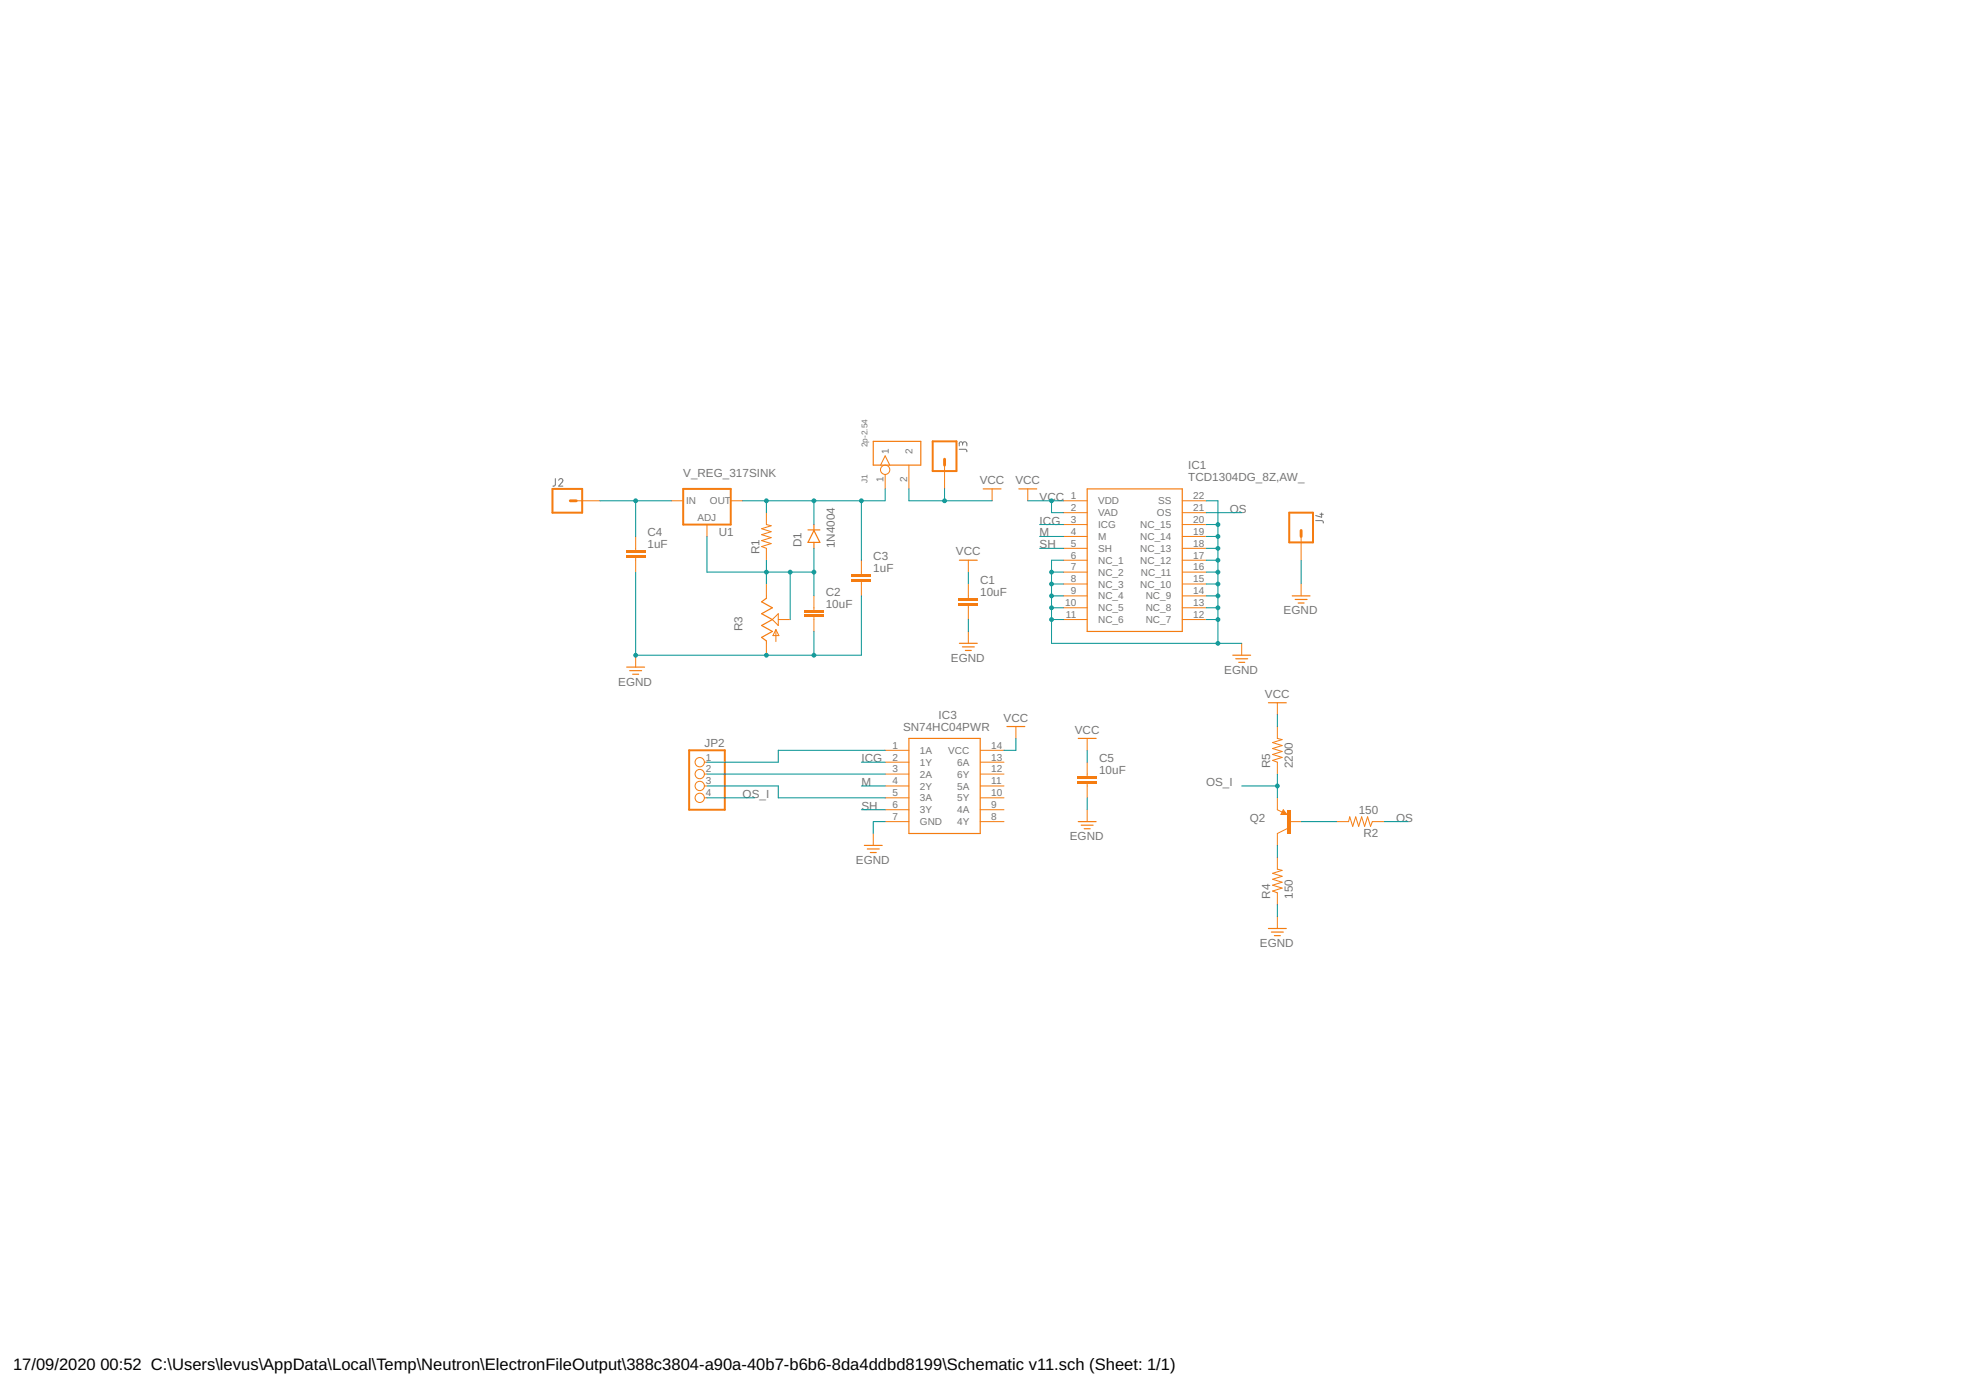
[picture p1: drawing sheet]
<svg xmlns="http://www.w3.org/2000/svg" width="420mm" height="297mm" viewBox="0 0 420 297" stroke-linecap="round" stroke-linejoin="round" font-family="sans-serif">
<path d="M205 96h1.4l.2 .5M205.7 94.8a.46 .46 0 0 1 .5-.4 .46 .46 0 0 1 .4 .4v.5M205.7 95.1v-.3a.36 .36 0 0 0-.3-.4 .36 .36 0 0 0-.4 .4v.5M118.7 102.3v1.4l-.5 .2M119.4 102.6a.44 .44 0 0 1 .6-.3 .44 .44 0 0 1 .2 .7l-.8 .9h.9M281.2 111.3h1.4l.2 .2v.3M282.1 109.9h.7M282.4 109.6v.9l-1.2-.3" fill="none" stroke="#757575" stroke-width=".21"/>
<path d="M217.7 104.5h3.9M232.3 104.5h20.4v30.4h-20.4zM263.5 140h3.8M264.1 140.8h2.5M264.7 141.5h1.3" fill="none" stroke="#f57c10" stroke-width=".25"/>
<g fill="none" stroke="#f57c10" stroke-width=".21">
<path d="M219.6 104.5v2.5M227.3 107h5M227.3 109.6h5M227.3 112.1h5M227.3 114.6h5M227.3 117.2h5M227.3 119.7h5M252.7 107h5M252.7 109.6h5M252.7 112.1h5M252.7 114.6h5M252.7 117.2h5"/>
<path d="M252.7 119.7h5M227.3 122.3h5M227.3 124.8h5M227.3 127.3h5M227.3 129.9h5M227.3 132.4h5M252.7 122.3h5M252.7 124.8h5M252.7 127.3h5M252.7 129.9h5M252.7 132.4h5M265.4 137.5v2.5"/>
</g>
<g fill="#f57c10">
<path d="M204.9 128.9h4.1v.5h-4.1z" fill-rule="evenodd"/>
<path d="M204.9 127.8h4.1v.6h-4.1z" fill-rule="evenodd"/>
</g>
<g fill="#f57c10">
<path d="M204.9 128.9h4.1v.5h-4.1zM204.9 128.9v.5h4.1v-.5z"/>
<path d="M204.9 127.8h4.1v.6h-4.1zM204.9 127.8v.6h4.1v-.6z"/>
</g>
<path d="M163.8 109.6v2.5l1 .3-2 .6 2 .6-2 .7 2 .6-2 .6 2 .7-2 .6 1 .4v2.5M206.9 119.7v2.6M163.8 124.8v3M163.8 137v3M165.1 132.4l1.2-1.3v2.6zM165.8 134.6v2.5M165.8 134.6l.7 1.2h-1.3zM166.3 132.4h2.6M206.9 124.8v3M206.9 129.4v3M206.9 134.9v2.6" fill="none" stroke="#f57c10" stroke-width=".21"/>
<path d="M205 119.7h3.9M163.8 127.8l-1 .8 2.3 1.3-2.3 1.2 2.3 1.3-2.3 1.3 2.3 1.2-2.3 1.3 1 .8M205 137.5h3.9M205.7 138.2h2.5M206.3 139h1.3" fill="none" stroke="#f57c10" stroke-width=".25"/>
<g fill="#f57c10">
<path d="M171.9 131.4h4.1v.5h-4.1z" fill-rule="evenodd"/>
<path d="M171.9 130.4h4.1v.5h-4.1z" fill-rule="evenodd"/>
</g>
<g fill="#f57c10">
<path d="M171.9 131.4h4.1v.5h-4.1zM171.9 131.4v.5h4.1v-.5z"/>
<path d="M171.9 130.4h4.1v.5h-4.1zM171.9 130.4v.5h4.1v-.5z"/>
</g>
<path d="M173.9 127.3v3.1M173.9 131.9v3" fill="none" stroke="#f57c10" stroke-width=".21"/>
<path d="M172.7 113.2h2.5M173.9 113.4l1.3 2.5h-2.5zM173.9 112.1v1.3M173.9 115.9v1.3" fill="none" stroke="#f57c10" stroke-width=".25"/>
<g fill="#f57c10">
<path d="M182.1 123.8h4v.5h-4z" fill-rule="evenodd"/>
<path d="M182.1 122.8h4v.5h-4z" fill-rule="evenodd"/>
</g>
<g fill="#f57c10">
<path d="M182.1 123.8h4v.5h-4zM182.1 123.8v.5h4v-.5z"/>
<path d="M182.1 122.8h4v.5h-4zM182.1 122.8v.5h4v-.5z"/>
</g>
<path d="M184.1 119.7v3.1M184.1 124.3v3" fill="none" stroke="#f57c10" stroke-width=".21"/>
<g fill="#f57c10">
<path d="M133.8 118.7h4.1v.5h-4.1z" fill-rule="evenodd"/>
<path d="M133.8 117.7h4.1v.5h-4.1z" fill-rule="evenodd"/>
</g>
<g fill="#f57c10">
<path d="M133.8 118.7h4.1v.5h-4.1zM133.8 118.7v.5h4.1v-.5z"/>
<path d="M133.8 117.7h4.1v.5h-4.1zM133.8 117.7v.5h4.1v-.5z"/>
</g>
<g fill="none" stroke="#f57c10" stroke-width=".21">
<path d="M188.2 99.4l1-2 1 2M194.2 99.4v5.1M123.1 107h5.1M135.8 114.6v3.1M135.8 119.2v3.1M189.2 101.4v3.1M212 104.5v2.5M217.1 155.3v2.5M186.6 178.1v2.6M189.2 160.3h5M189.2 162.9h5M189.2 165.4h5"/>
<path d="M189.2 168h5M189.2 170.5h5M189.2 173h5M189.2 175.6h5M209.5 160.3h5.1M209.5 162.9h5.1M209.5 165.4h5.1M209.5 168h5.1M209.5 170.5h5.1M209.5 173h5.1M209.5 175.6h5.1"/>
<circle cx="189.2" cy="100.4" r=".99"/>
</g>
<path d="M186.6 94.3h10.2v5.1h-10.2zM210.1 104.5h3.8M194.2 157.8h15.3v20.3h-15.3zM215.2 155.3h3.8M184.7 180.7h3.8M185.4 181.4h2.5M186 182.2h1.3" fill="none" stroke="#f57c10" stroke-width=".25"/>
<path d="M118.1 104.5h6.3v5.1h-6.3z" fill="none" stroke="#f57c10" stroke-width=".42"/>
<path d="M121.9 107h1.2" fill="none" stroke="#f57c10" stroke-width=".61"/>
<g fill="#f57c10">
<path d="M230.3 166.9h4.1v.5h-4.1z" fill-rule="evenodd"/>
<path d="M230.3 165.9h4.1v.5h-4.1z" fill-rule="evenodd"/>
</g>
<g fill="#f57c10">
<path d="M230.3 166.9h4.1v.5l-4.1 .1zM230.3 166.9v.5h4.1v-.5z"/>
<path d="M230.3 165.9h4.1v.5h-4.1zM230.3 165.9v.5h4.1v-.5z"/>
</g>
<g fill="none" stroke="#f57c10" stroke-width=".21">
<path d="M135.8 140v2.6M232.3 157.8v2.5M273 150.2v2.5M273 155.3v2.5l1 .3-2 .6 2 .6-2 .7 2 .6-2 .6 2 .7-2 .6 1 .4v2.5M150.5 162.9h.6M150.5 165.4h.6M150.5 168h.6M150.5 170.5h.6M232.3 162.9v3M232.3 167.4v3.1M232.3 173v2.6M273 173l2 1.1"/>
<path d="M274.3 173l.7 1.1h-1.3zM274.3 173.3l-.4 .6M274.4 173.4l-.3 .5M274.5 173.5l-.2 .4M274.6 173.7l-.1 .2M274.7 173.8l-.1 .1M275 177.1l-2 1M285.7 175.6h2.5l.3-1 .6 2 .6-2 .7 2 .6-2 .6 2 .7-2 .6 2 .4-1h2.5M273 183.2v2.5l1 .3-2 .6 2 .7-2 .6 2 .6-2 .7 2 .6-2 .6 1 .4v2.5M273 195.9v2.5"/>
<circle cx="149.5" cy="162.9" r=".99"/>
<circle cx="149.5" cy="165.4" r=".99"/>
<circle cx="149.5" cy="168" r=".99"/>
<circle cx="149.5" cy="170.5" r=".99"/>
</g>
<path d="M133.9 142.6h3.9M134.6 143.3h2.5M135.2 144.1h1.3M230.4 157.8h3.9M271.1 150.2h3.8M230.4 175.6h3.9M231.1 176.3h2.5M231.7 177.1h1.3M271.1 198.4h3.8M271.7 199.2h2.6M272.4 199.9h1.2" fill="none" stroke="#f57c10" stroke-width=".25"/>
<path d="M147.3 160.3h7.6v12.7h-7.6z" fill="none" stroke="#f57c10" stroke-width=".42"/>
<path d="M275 173h.8v5.1h-.8z" fill-rule="evenodd" fill="#f57c10"/>
<path d="M275 173h.8v5.1h-.8zM275 173v5.1h.8v-5.1z" fill="#f57c10"/>
<path d="M201.9 99.4v5.1M143.5 107h2.5M151.1 112.1v2.5M156.2 107h2.5M278.1 114.6v5.1M278.1 124.8v2.5M273 170.5v2.5M273 178.1v2.6M275.5 175.6h2.6" fill="none" stroke="#f57c10" stroke-width=".21"/>
<path d="M199.3 94.3h5.1v6.4h-5.1zM146 104.5h10.2v7.6h-10.2zM275.5 109.6h5.1v6.3h-5.1z" fill="none" stroke="#f57c10" stroke-width=".42"/>
<path d="M201.9 98.1v1.3M278.1 113.4v1.2" fill="none" stroke="#f57c10" stroke-width=".61"/>
<path d="M276.2 127.3h3.8M276.8 128.1h2.5M277.4 128.9h1.3" fill="none" stroke="#f57c10" stroke-width=".25"/>
<path d="M257.7 107h2.6v7.6h-2.6M257.7 112.1h2.6" fill="none" stroke="#009292" stroke-width=".21"/>
<circle cx="260.3" cy="112.1" r=".51" fill="#009292"/>
<path d="M259.8 112.1a.51 .51 0 0 1 1 0 .51 .51 0 0 1-1 0zM259.8 112.1a.51 .51 0 0 0 1 0 .51 .51 0 0 0-1 0z" fill="#009292"/>
<path d="M260.3 114.6v2.6h-2.6" fill="none" stroke="#009292" stroke-width=".21"/>
<circle cx="260.3" cy="114.6" r=".51" fill="#009292"/>
<path d="M259.8 114.6a.51 .51 0 0 1 1 0 .51 .51 0 0 1-1 0zM259.8 114.6a.51 .51 0 0 0 1 0 .51 .51 0 0 0-1 0z" fill="#009292"/>
<path d="M260.3 117.2v2.5h-2.6" fill="none" stroke="#009292" stroke-width=".21"/>
<circle cx="260.3" cy="117.2" r=".51" fill="#009292"/>
<path d="M259.8 117.2a.51 .51 0 0 1 1 0 .51 .51 0 0 1-1 0zM259.8 117.2a.51 .51 0 0 0 1 0 .51 .51 0 0 0-1 0z" fill="#009292"/>
<path d="M260.3 119.7v2.6" fill="none" stroke="#009292" stroke-width=".21"/>
<circle cx="260.3" cy="119.7" r=".51" fill="#009292"/>
<path d="M259.8 119.7a.51 .51 0 0 1 1 0 .51 .51 0 0 1-1 0zM259.8 119.7a.51 .51 0 0 0 1 0 .51 .51 0 0 0-1 0z" fill="#009292"/>
<path d="M257.7 122.3h2.6v2.5" fill="none" stroke="#009292" stroke-width=".21"/>
<circle cx="260.3" cy="122.3" r=".51" fill="#009292"/>
<path d="M259.8 122.3a.51 .51 0 0 1 1 0 .51 .51 0 0 1-1 0zM259.8 122.3a.51 .51 0 0 0 1 0 .51 .51 0 0 0-1 0z" fill="#009292"/>
<path d="M257.7 124.8h2.6v2.5" fill="none" stroke="#009292" stroke-width=".21"/>
<circle cx="260.3" cy="124.8" r=".51" fill="#009292"/>
<path d="M259.8 124.8a.51 .51 0 0 1 1 0 .51 .51 0 0 1-1 0zM259.8 124.8a.51 .51 0 0 0 1 0 .51 .51 0 0 0-1 0z" fill="#009292"/>
<path d="M257.7 127.3h2.6v2.6" fill="none" stroke="#009292" stroke-width=".21"/>
<circle cx="260.3" cy="127.3" r=".51" fill="#009292"/>
<path d="M259.8 127.3a.51 .51 0 0 1 1 0 .51 .51 0 0 1-1 0zM259.8 127.3a.51 .51 0 0 0 1 0 .51 .51 0 0 0-1 0z" fill="#009292"/>
<path d="M257.7 129.9h2.6v2.5" fill="none" stroke="#009292" stroke-width=".21"/>
<circle cx="260.3" cy="129.9" r=".51" fill="#009292"/>
<path d="M259.8 129.9a.51 .51 0 0 1 1 0 .51 .51 0 0 1-1 0zM259.8 129.9a.51 .51 0 0 0 1 0 .51 .51 0 0 0-1 0z" fill="#009292"/>
<path d="M257.7 132.4h2.6v5.1" fill="none" stroke="#009292" stroke-width=".21"/>
<circle cx="260.3" cy="132.4" r=".51" fill="#009292"/>
<path d="M259.8 132.4a.51 .51 0 0 1 1 0 .51 .51 0 0 1-1 0zM259.8 132.4a.51 .51 0 0 0 1 0 .51 .51 0 0 0-1 0z" fill="#009292"/>
<path d="M224.7 132.4h2.6M227.3 129.9h-2.6v7.6h35.6" fill="none" stroke="#009292" stroke-width=".21"/>
<circle cx="224.7" cy="132.4" r=".51" fill="#009292"/>
<path d="M224.2 132.4a.51 .51 0 0 1 1 0 .51 .51 0 0 1-1 0zM224.2 132.4a.51 .51 0 0 0 1 0 .51 .51 0 0 0-1 0z" fill="#009292"/>
<path d="M227.3 127.3h-2.6v2.6" fill="none" stroke="#009292" stroke-width=".21"/>
<circle cx="224.7" cy="129.9" r=".51" fill="#009292"/>
<path d="M224.2 129.9a.51 .51 0 0 1 1 0 .51 .51 0 0 1-1 0zM224.2 129.9a.51 .51 0 0 0 1 0 .51 .51 0 0 0-1 0z" fill="#009292"/>
<path d="M227.3 124.8h-2.6v2.5" fill="none" stroke="#009292" stroke-width=".21"/>
<circle cx="224.7" cy="127.3" r=".51" fill="#009292"/>
<path d="M224.2 127.3a.51 .51 0 0 1 1 0 .51 .51 0 0 1-1 0zM224.2 127.3a.51 .51 0 0 0 1 0 .51 .51 0 0 0-1 0z" fill="#009292"/>
<path d="M227.3 122.3h-2.6v2.5" fill="none" stroke="#009292" stroke-width=".21"/>
<circle cx="224.7" cy="124.8" r=".51" fill="#009292"/>
<path d="M224.2 124.8a.51 .51 0 0 1 1 0 .51 .51 0 0 1-1 0zM224.2 124.8a.51 .51 0 0 0 1 0 .51 .51 0 0 0-1 0z" fill="#009292"/>
<path d="M227.3 119.7h-2.6v2.6" fill="none" stroke="#009292" stroke-width=".21"/>
<circle cx="224.7" cy="122.3" r=".51" fill="#009292"/>
<path d="M224.2 122.3a.51 .51 0 0 1 1 0 .51 .51 0 0 1-1 0zM224.2 122.3a.51 .51 0 0 0 1 0 .51 .51 0 0 0-1 0z" fill="#009292"/>
<path d="M260.3 137.5h5.1" fill="none" stroke="#009292" stroke-width=".21"/>
<circle cx="260.3" cy="137.5" r=".51" fill="#009292"/>
<path d="M259.8 137.5a.51 .51 0 0 1 1 0 .51 .51 0 0 1-1 0zM259.8 137.5a.51 .51 0 0 0 1 0 .51 .51 0 0 0-1 0z" fill="#009292"/>
<path d="M173.9 134.9v5.1M184.1 127.3v12.7h-20.3M206.9 132.4v2.5M189.2 175.6h-2.6v2.5M232.3 170.5v2.5M273 193.3v2.6" fill="none" stroke="#009292" stroke-width=".21"/>
<circle cx="173.9" cy="140" r=".51" fill="#009292"/>
<path d="M173.4 140a.55 .55 0 0 1 1.1 0 .55 .55 0 0 1-1.1 0zM173.4 140a.55 .55 0 0 0 1.1 0 .55 .55 0 0 0-1.1 0z" fill="#009292"/>
<path d="M135.8 140h28" fill="none" stroke="#009292" stroke-width=".21"/>
<circle cx="163.8" cy="140" r=".51" fill="#009292"/>
<path d="M163.3 140a.51 .51 0 0 1 1 0 .51 .51 0 0 1-1 0zM163.3 140a.51 .51 0 0 0 1 0 .51 .51 0 0 0-1 0z" fill="#009292"/>
<path d="M135.8 122.3v17.7" fill="none" stroke="#009292" stroke-width=".21"/>
<circle cx="135.8" cy="140" r=".51" fill="#009292"/>
<path d="M135.3 140a.55 .55 0 0 1 1.1 0 .55 .55 0 0 1-1.1 0zM135.3 140a.55 .55 0 0 0 1.1 0 .55 .55 0 0 0-1.1 0z" fill="#009292"/>
<path d="M222.2 112.1h5.1M222.2 114.6h5.1M222.2 117.2h5.1M227.3 107h-2.6v2.6h2.6M257.7 109.6h7.7M278.1 119.7v5.1M184.1 162.9h5.1M184.1 168h5.1M184.1 173h5.1M295.8 175.6h5.1" fill="none" stroke="#009292" stroke-width=".21"/>
<circle cx="224.7" cy="107" r=".51" fill="#009292"/>
<path d="M224.2 107a.51 .51 0 0 1 1 0 .51 .51 0 0 1-1 0zM224.2 107a.51 .51 0 0 0 1 0 .51 .51 0 0 0-1 0z" fill="#009292"/>
<path d="M194.2 104.5v2.5h17.8M201.9 104.5v2.5M219.6 107h5.1M206.9 122.3v2.5" fill="none" stroke="#009292" stroke-width=".21"/>
<circle cx="201.9" cy="107" r=".51" fill="#009292"/>
<path d="M201.4 107a.51 .51 0 0 1 1 0 .51 .51 0 0 1-1 0zM201.4 107a.51 .51 0 0 0 1 0 .51 .51 0 0 0-1 0z" fill="#009292"/>
<path d="M158.7 107h15.2v5.1M163.8 107v2.6M217.1 157.8v2.5h-2.5M273 152.7v2.6M232.3 160.3v2.6" fill="none" stroke="#009292" stroke-width=".21"/>
<circle cx="163.8" cy="107" r=".51" fill="#009292"/>
<path d="M163.3 107a.51 .51 0 0 1 1 0 .51 .51 0 0 1-1 0zM163.3 107a.51 .51 0 0 0 1 0 .51 .51 0 0 0-1 0z" fill="#009292"/>
<path d="M173.9 107h10.2" fill="none" stroke="#009292" stroke-width=".21"/>
<circle cx="173.9" cy="107" r=".51" fill="#009292"/>
<path d="M173.4 107a.55 .55 0 0 1 1.1 0 .55 .55 0 0 1-1.1 0zM173.4 107a.55 .55 0 0 0 1.1 0 .55 .55 0 0 0-1.1 0z" fill="#009292"/>
<path d="M189.2 107h-5.1v12.7" fill="none" stroke="#009292" stroke-width=".21"/>
<circle cx="184.1" cy="107" r=".51" fill="#009292"/>
<path d="M183.6 107a.51 .51 0 0 1 1 0 .51 .51 0 0 1-1 0zM183.6 107a.51 .51 0 0 0 1 0 .51 .51 0 0 0-1 0z" fill="#009292"/>
<path d="M163.8 119.7v5.1M189.2 104.5v2.5M151.1 122.3h12.7" fill="none" stroke="#009292" stroke-width=".21"/>
<circle cx="163.8" cy="122.3" r=".51" fill="#009292"/>
<path d="M163.3 122.3a.51 .51 0 0 1 1 0 .51 .51 0 0 1-1 0zM163.3 122.3a.51 .51 0 0 0 1 0 .51 .51 0 0 0-1 0z" fill="#009292"/>
<path d="M151.1 114.6v7.7M163.8 122.3h10.1v5M168.9 122.3v10.1" fill="none" stroke="#009292" stroke-width=".21"/>
<circle cx="168.9" cy="122.3" r=".51" fill="#009292"/>
<path d="M168.4 122.3a.51 .51 0 0 1 1 0 .51 .51 0 0 1-1 0zM168.4 122.3a.51 .51 0 0 0 1 0 .51 .51 0 0 0-1 0z" fill="#009292"/>
<path d="M173.9 117.2v5.1" fill="none" stroke="#009292" stroke-width=".21"/>
<circle cx="173.9" cy="122.3" r=".51" fill="#009292"/>
<path d="M173.4 122.3a.55 .55 0 0 1 1.1 0 .55 .55 0 0 1-1.1 0zM173.4 122.3a.55 .55 0 0 0 1.1 0 .55 .55 0 0 0-1.1 0z" fill="#009292"/>
<path d="M128.2 107h15.3M135.8 107v7.6" fill="none" stroke="#009292" stroke-width=".21"/>
<circle cx="135.8" cy="107" r=".51" fill="#009292"/>
<path d="M135.3 107a.55 .55 0 0 1 1.1 0 .55 .55 0 0 1-1.1 0zM135.3 107a.55 .55 0 0 0 1.1 0 .55 .55 0 0 0-1.1 0z" fill="#009292"/>
<path d="M151.1 168h15.2v2.5h22.9M151.1 165.4h38.1M151.1 170.5h10.1M189.2 160.3h-22.9v2.6h-15.2M265.4 168h7.6M273 165.4v5.1M273 180.7v2.5" fill="none" stroke="#009292" stroke-width=".21"/>
<circle cx="273" cy="168" r=".51" fill="#009292"/>
<path d="M272.5 168a.51 .51 0 0 1 1 0 .51 .51 0 0 1-1 0zM272.5 168a.51 .51 0 0 0 1 0 .51 .51 0 0 0-1 0z" fill="#009292"/>
<path d="M278.1 175.6h7.6" fill="none" stroke="#009292" stroke-width=".21"/>
<g font-size="3.5">
<text x="2.8" y="292.8">17/09/2020</text>
<text x="21.5" y="292.8">00:52 C:\Users\levus\AppData\Local\Temp\Neutron\ElectronFileOutput\388c3804-a90a-40b7-b6b6-8da4ddbd8199\Schematic v11.sch (Sheet: 1/1)</text>
</g>
<g font-size="2.5" fill="#757575">
<text x="146" y="101.9">V_REG_317SINK</text>
<text x="253.9" y="100.3">IC1</text>
<text x="209.4" y="103.5">VCC</text>
<text x="217" y="103.5">VCC</text>
<text x="222.2" y="107">VCC</text>
<text x="253.9" y="102.8">TCD1304DG_8Z,AW_</text>
<text x="222.2" y="112.1">ICG</text>
<text x="262.8" y="109.6">OS</text>
<text x="138.4" y="117.2">1uF</text>
<text x="138.4" y="114.6">C4</text>
<text x="153.6" y="114.6">U1</text>
<text x="162.3" y="118.4" transform="rotate(-90 162.3 118.4)">R1</text>
<text x="171.3" y="116.9" transform="rotate(-90 171.3 116.9)">D1</text>
<text x="178.4" y="117.2" transform="rotate(-90 178.4 117.2)">1N4004</text>
<text x="186.6" y="119.7">C3</text>
<text x="204.3" y="118.7">VCC</text>
<text x="222.2" y="114.6">M</text>
<text x="222.2" y="117.2">SH</text>
<text x="186.6" y="122.3">1uF</text>
<text x="209.5" y="124.8">C1</text>
<text x="176.5" y="129.9">10uF</text>
<text x="176.5" y="127.3">C2</text>
<text x="209.5" y="127.3">10uF</text>
<text x="274.3" y="131.3">EGND</text>
<text x="158.7" y="134.9" transform="rotate(-90 158.7 134.9)">R3</text>
<text x="203.2" y="141.4">EGND</text>
<text x="261.6" y="144">EGND</text>
<text x="132.1" y="146.5">EGND</text>
<text x="270.3" y="149.2">VCC</text>
<text x="200.6" y="153.6">IC3</text>
<text x="214.5" y="154.2">VCC</text>
<text x="150.6" y="159.7">JP2</text>
<text x="193" y="156.1">SN74HC04PWR</text>
<text x="229.7" y="156.8">VCC</text>
<text x="184.1" y="162.9">ICG</text>
<text x="184.1" y="168">M</text>
<text x="234.9" y="165.4">10uF</text>
<text x="234.9" y="162.9">C5</text>
<text x="257.7" y="168">OS_I</text>
<text x="271.5" y="164.1" transform="rotate(-90 271.5 164.1)">R5</text>
<text x="276.3" y="164.1" transform="rotate(-90 276.3 164.1)">2200</text>
<text x="158.7" y="170.5">OS_I</text>
<text x="184.1" y="173">SH</text>
<text x="228.6" y="179.5">EGND</text>
<text x="267.1" y="175.6">Q2</text>
<text x="290.4" y="174">150</text>
<text x="291.4" y="178.8">R2</text>
<text x="298.4" y="175.6">OS</text>
<text x="182.9" y="184.6">EGND</text>
<text x="271.5" y="192.1" transform="rotate(-90 271.5 192.1)">R4</text>
<text x="276.3" y="192.1" transform="rotate(-90 276.3 192.1)">150</text>
<text x="269.3" y="202.4">EGND</text>
</g>
<g font-size="2.1" fill="#757575">
<text x="189.9" y="97.1" transform="rotate(-90 189.9 97.1)">1</text>
<text x="195" y="97.1" transform="rotate(-90 195 97.1)">2</text>
<text x="146.6" y="107.7">IN</text>
<text x="151.7" y="107.7">OUT</text>
<text x="188.8" y="102.9" transform="rotate(-90 188.8 102.9)">1</text>
<text x="193.9" y="102.9" transform="rotate(-90 193.9 102.9)">2</text>
<text x="228.8" y="106.7">1</text>
<text x="234.7" y="107.8">VDD</text>
<text x="247.5" y="107.8">SS</text>
<text x="255" y="106.7">22</text>
<text x="149.1" y="111.3">ADJ</text>
<text x="228.8" y="109.2">2</text>
<text x="228.8" y="111.7">3</text>
<text x="234.7" y="110.3">VAD</text>
<text x="234.7" y="112.9">ICG</text>
<text x="243.7" y="112.9">NC_15</text>
<text x="247.2" y="110.3">OS</text>
<text x="255" y="109.2">21</text>
<text x="255" y="111.7">20</text>
<text x="228.8" y="114.3">4</text>
<text x="228.8" y="116.8">5</text>
<text x="228.8" y="119.4">6</text>
<text x="234.7" y="115.4">M</text>
<text x="234.7" y="117.9">SH</text>
<text x="243.7" y="115.4">NC_14</text>
<text x="243.7" y="117.9">NC_13</text>
<text x="255" y="114.3">19</text>
<text x="255" y="116.8">18</text>
<text x="255" y="119.4">17</text>
<text x="228.8" y="121.9">7</text>
<text x="228.8" y="124.4">8</text>
<text x="234.7" y="120.5">NC_1</text>
<text x="234.7" y="123">NC_2</text>
<text x="234.7" y="125.6">NC_3</text>
<text x="243.7" y="120.5">NC_12</text>
<text x="243.7" y="125.6">NC_10</text>
<text x="243.8" y="123">NC_11</text>
<text x="255" y="121.9">16</text>
<text x="255" y="124.4">15</text>
<text x="227.6" y="129.5">10</text>
<text x="228.8" y="127">9</text>
<text x="234.7" y="128.1">NC_4</text>
<text x="234.7" y="130.6">NC_5</text>
<text x="244.9" y="128.1">NC_9</text>
<text x="244.9" y="130.6">NC_8</text>
<text x="255" y="127">14</text>
<text x="255" y="129.5">13</text>
<text x="227.8" y="132.1">11</text>
<text x="234.7" y="133.2">NC_6</text>
<text x="244.9" y="133.2">NC_7</text>
<text x="255" y="132.1">12</text>
<text x="190.7" y="160">1</text>
<text x="196.6" y="161.1">1A</text>
<text x="202.6" y="161.1">VCC</text>
<text x="211.8" y="160">14</text>
<text x="150.9" y="162.5">1</text>
<text x="150.9" y="165.1">2</text>
<text x="150.9" y="167.6">3</text>
<text x="190.7" y="162.5">2</text>
<text x="190.7" y="165.1">3</text>
<text x="190.7" y="167.6">4</text>
<text x="196.6" y="163.6">1Y</text>
<text x="196.6" y="166.2">2A</text>
<text x="204.6" y="163.6">6A</text>
<text x="204.6" y="166.2">6Y</text>
<text x="211.8" y="162.5">13</text>
<text x="211.8" y="165.1">12</text>
<text x="211.8" y="167.6">11</text>
<text x="150.9" y="170.1">4</text>
<text x="190.7" y="170.1">5</text>
<text x="190.7" y="172.7">6</text>
<text x="196.6" y="168.7">2Y</text>
<text x="196.6" y="171.3">3A</text>
<text x="196.6" y="173.8">3Y</text>
<text x="204.6" y="168.7">5A</text>
<text x="204.6" y="173.8">4A</text>
<text x="204.6" y="171.3">5Y</text>
<text x="211.8" y="170.1">10</text>
<text x="211.8" y="172.7">9</text>
<text x="190.7" y="175.2">7</text>
<text x="196.6" y="176.3">GND</text>
<text x="204.6" y="176.3">4Y</text>
<text x="211.8" y="175.2">8</text>
</g>
<g font-size="1.8" fill="#757575">
<text x="185.4" y="95.6" transform="rotate(-90 185.4 95.6)">2p-2.54</text>
<text x="185.4" y="103.2" transform="rotate(-90 185.4 103.2)">J1</text>
</g>
</svg>
